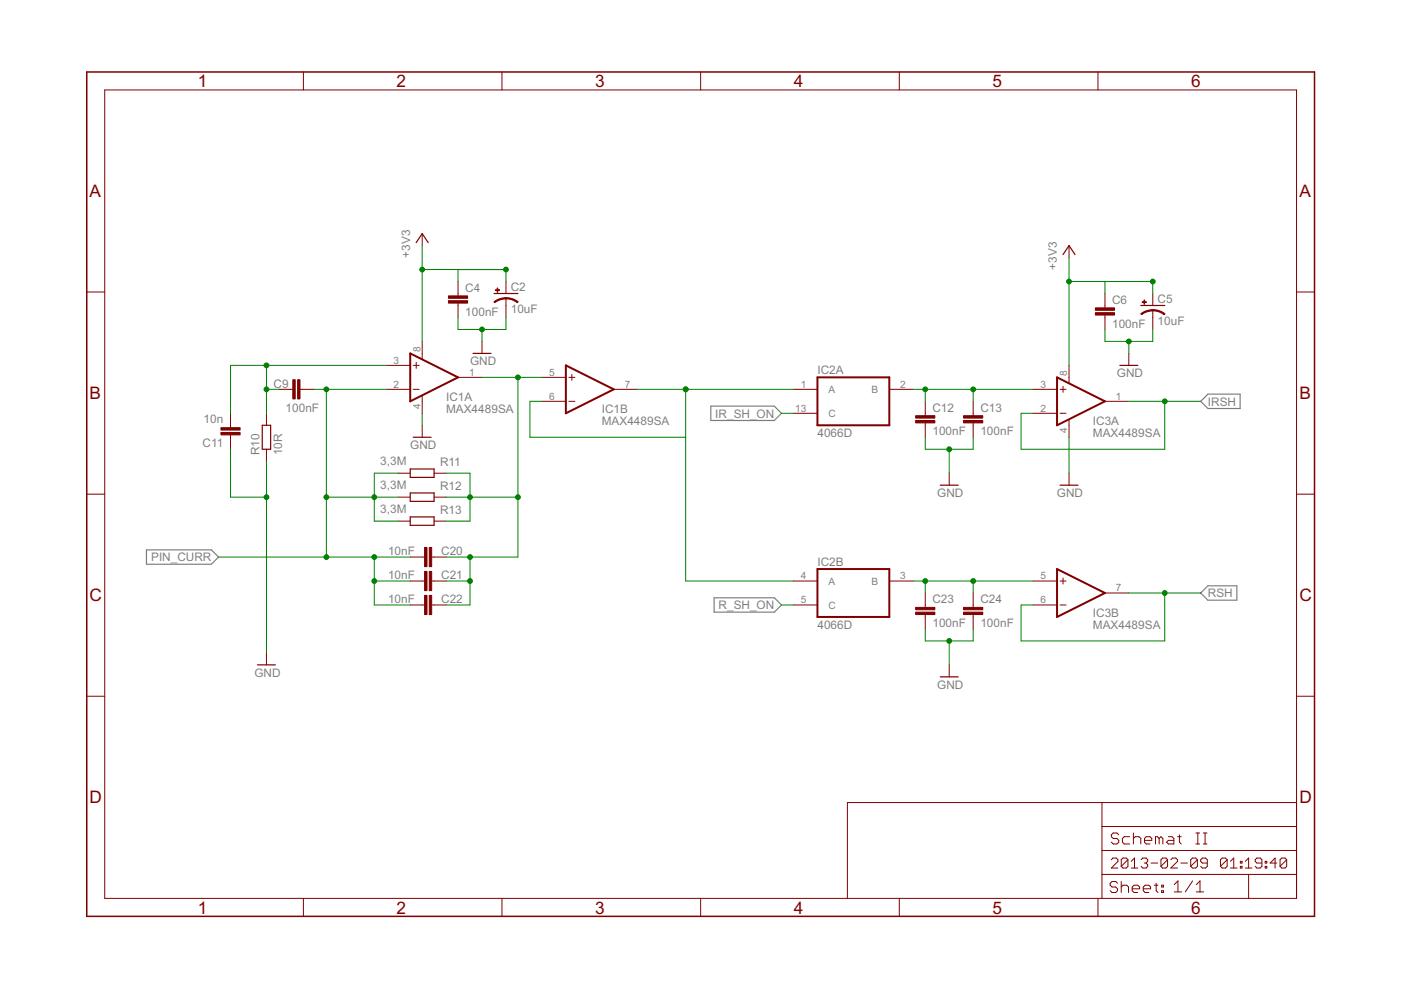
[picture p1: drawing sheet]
<svg xmlns="http://www.w3.org/2000/svg" width="297mm" height="210mm" viewBox="0 0 297 210" stroke-linecap="round" stroke-linejoin="round" font-family="sans-serif">
<g fill="#808080" stroke="#808080" stroke-width=".25">
<path d="M46.3 118.1l-1.5 1.5z"/>
<path d="M31.1 119.6h13.7z"/>
<path d="M44.8 116.6l1.5 1.5z"/>
<path d="M31.1 116.6h13.7z"/>
<path d="M31.1 116.6v3z"/>
<path d="M165.7 87.6l-1.5 1.6z"/>
<path d="M150.7 89.2h13.5z"/>
<path d="M164.2 86.1l1.5 1.5z"/>
<path d="M150.7 86.1h13.5z"/>
<path d="M150.7 86.1v3.1z"/>
<path d="M165.7 128.3l-1.5 1.5z"/>
<path d="M151.4 129.8h12.8z"/>
<path d="M164.2 126.7l1.5 1.6z"/>
<path d="M151.4 126.7h12.8z"/>
<path d="M151.4 126.7v3.1z"/>
<path d="M254.6 85.1l1.5-1.5z"/>
<path d="M256.1 83.6h6.8z"/>
<path d="M254.6 85.1l1.5 1.5z"/>
<path d="M256.1 86.6h6.8z"/>
<path d="M262.9 83.6v3z"/>
<path d="M254.6 125.7l1.5-1.5z"/>
<path d="M256.1 124.2h6.1z"/>
<path d="M254.6 125.7l1.5 1.6z"/>
<path d="M256.1 127.3h6.1z"/>
<path d="M262.2 124.2v3.1z"/>
</g>
<g fill="#800000" stroke="#800000" stroke-width=".21">
<path d="M274.9 185.4v5.1z"/>
<path d="M274.9 180.3v5.1z"/>
<path d="M274.9 175.2v5.1z"/>
<path d="M274.9 170.2v5z"/>
<path d="M179.7 170.2v20.3z"/>
<path d="M179.7 170.2h53.9z"/>
<path d="M233.6 170.2h41.3z"/>
<path d="M264.7 185.4v5.1z"/>
<path d="M264.7 185.4h10.2z"/>
<path d="M233.6 185.4h31.1z"/>
<path d="M233.6 185.4v5.1z"/>
<path d="M233.6 180.3v5.1z"/>
<path d="M233.6 180.3h41.3z"/>
<path d="M233.6 175.2v5.1z"/>
<path d="M233.6 175.2h41.3z"/>
<path d="M233.6 170.2v5z"/>
<path d="M236.8 176.6l.4 .4z"/>
<path d="M236 176.6h.8z"/>
<path d="M235.6 177l.4-.4z"/>
<path d="M235.6 177v.4z"/>
<path d="M235.6 177.4l.4 .4z"/>
<path d="M236 177.8h.8z"/>
<path d="M236.8 177.8l.4 .4z"/>
<path d="M237.2 178.2v.4z"/>
<path d="M236.8 178.9l.4-.3z"/>
<path d="M236 178.9h.8z"/>
<path d="M235.6 178.6l.4 .3z"/>
<path d="M238.4 177.4h1.1z"/>
<path d="M238.4 177.4l-.4 .4z"/>
<path d="M238 177.8v.8z"/>
<path d="M238 178.6l.4 .3z"/>
<path d="M238.4 178.9h1.1z"/>
<path d="M240.3 176.6v2.3z"/>
<path d="M240.3 177.8l.4-.4z"/>
<path d="M240.7 177.4h.8z"/>
<path d="M241.5 177.4l.4 .4z"/>
<path d="M241.9 177.8v1.1z"/>
<path d="M243 178.9h.8z"/>
<path d="M242.7 178.6l.3 .3z"/>
<path d="M242.7 177.8v.8z"/>
<path d="M242.7 177.8l.3-.4z"/>
<path d="M243 177.4h.8z"/>
<path d="M243.8 177.4l.4 .4z"/>
<path d="M244.2 177.8v.4z"/>
<path d="M242.7 178.2h1.5z"/>
<path d="M245 177.4v1.5z"/>
<path d="M245 177.4h.4z"/>
<path d="M245.4 177.4l.4 .4z"/>
<path d="M245.8 177.8v1.1z"/>
<path d="M245.8 177.8l.3-.4z"/>
<path d="M246.1 177.4l.4 .4z"/>
<path d="M246.5 177.8v1.1z"/>
<path d="M247.7 177.4h.8z"/>
<path d="M248.5 177.4l.4 .4z"/>
<path d="M248.9 177.8v1.1z"/>
<path d="M247.7 178.9h1.2z"/>
<path d="M247.3 178.6l.4 .3z"/>
<path d="M247.3 178.6l.4-.4z"/>
<path d="M247.7 178.2h1.2z"/>
<path d="M250.1 177v1.6z"/>
<path d="M250.1 178.6l.3 .3z"/>
<path d="M249.7 177.4h.7z"/>
<path d="M253.6 178.9h.7z"/>
<path d="M254 176.6v2.3z"/>
<path d="M253.6 176.6h.7z"/>
<path d="M255.1 178.9h.8z"/>
<path d="M255.5 176.6v2.3z"/>
<path d="M255.1 176.6h.8z"/>
<path d="M235.6 184h1.4z"/>
<path d="M237 182.6l-1.4 1.4z"/>
<path d="M237 182.3v.3z"/>
<path d="M236.7 181.9l.3 .4z"/>
<path d="M236 181.9h.7z"/>
<path d="M236 181.9l-.4 .4z"/>
<path d="M237.7 182.3v1.4z"/>
<path d="M237.7 182.3l.4-.4z"/>
<path d="M238.1 181.9h.7z"/>
<path d="M238.8 181.9l.3 .4z"/>
<path d="M239.1 182.3v1.4z"/>
<path d="M239.1 183.7l-.3 .3z"/>
<path d="M238.1 184h.7z"/>
<path d="M237.7 183.7l.4 .3z"/>
<path d="M237.7 183.7l1.4-1.4z"/>
<path d="M239.8 182.6l.7-.7z"/>
<path d="M240.5 181.9v2.1z"/>
<path d="M239.8 184h1.4z"/>
<path d="M241.9 182.3l.4-.4z"/>
<path d="M242.3 181.9h.7z"/>
<path d="M243 181.9l.3 .4z"/>
<path d="M243.3 182.3v.3z"/>
<path d="M243.3 182.6l-.3 .4z"/>
<path d="M242.6 183h.4z"/>
<path d="M243 183l.3 .3z"/>
<path d="M243.3 183.3v.4z"/>
<path d="M243.3 183.7l-.3 .3z"/>
<path d="M242.3 184h.7z"/>
<path d="M241.9 183.7l.4 .3z"/>
<path d="M244 183h1.4z"/>
<path d="M246.1 182.3v1.4z"/>
<path d="M246.5 181.9l-.4 .4z"/>
<path d="M246.5 181.9h.7z"/>
<path d="M247.2 181.9l.3 .4z"/>
<path d="M247.5 182.3v1.4z"/>
<path d="M247.5 183.7l-.3 .3z"/>
<path d="M246.5 184h.7z"/>
<path d="M246.1 183.7l.4 .3z"/>
<path d="M246.1 183.7l1.4-1.4z"/>
<path d="M248.2 184h1.5z"/>
<path d="M248.2 184l1.5-1.4z"/>
<path d="M249.7 182.3v.3z"/>
<path d="M249.3 181.9l.4 .4z"/>
<path d="M248.6 181.9h.7z"/>
<path d="M248.6 181.9l-.4 .4z"/>
<path d="M250.4 183h1.4z"/>
<path d="M252.5 182.3v1.4z"/>
<path d="M252.5 182.3l.3-.4z"/>
<path d="M252.8 181.9h.7z"/>
<path d="M253.5 181.9l.4 .4z"/>
<path d="M253.9 182.3v1.4z"/>
<path d="M253.9 183.7l-.4 .3z"/>
<path d="M252.8 184h.7z"/>
<path d="M252.5 183.7l.3 .3z"/>
<path d="M252.5 183.7l1.4-1.4z"/>
<path d="M254.6 183.7l.3 .3z"/>
<path d="M254.9 184h.7z"/>
<path d="M255.6 184l.4-.3z"/>
<path d="M256 182.3v1.4z"/>
<path d="M255.6 181.9l.4 .4z"/>
<path d="M254.9 181.9h.7z"/>
<path d="M254.9 181.9l-.3 .4z"/>
<path d="M254.6 182.3v.3z"/>
<path d="M254.6 182.6l.3 .4z"/>
<path d="M254.9 183h1.1z"/>
<path d="M258.8 182.3v1.4z"/>
<path d="M258.8 182.3l.3-.4z"/>
<path d="M259.1 181.9h.7z"/>
<path d="M259.8 181.9l.4 .4z"/>
<path d="M260.2 182.3v1.4z"/>
<path d="M260.2 183.7l-.4 .3z"/>
<path d="M259.1 184h.7z"/>
<path d="M258.8 183.7l.3 .3z"/>
<path d="M258.8 183.7l1.4-1.4z"/>
<path d="M260.9 182.6l.7-.7z"/>
<path d="M261.6 181.9v2.1z"/>
<path d="M260.9 184h1.4z"/>
<path d="M263 182.6h.3z"/>
<path d="M263.3 182.6v.4z"/>
<path d="M263 183h.3z"/>
<path d="M263 182.6v.4z"/>
<path d="M263 183.7h.3z"/>
<path d="M263.3 183.7v.3z"/>
<path d="M263 184h.3z"/>
<path d="M263 183.7v.3z"/>
<path d="M264 182.6l.7-.7z"/>
<path d="M264.7 181.9v2.1z"/>
<path d="M264 184h1.4z"/>
<path d="M266.1 183.7l.4 .3z"/>
<path d="M266.5 184h.7z"/>
<path d="M267.2 184l.3-.3z"/>
<path d="M267.5 182.3v1.4z"/>
<path d="M267.2 181.9l.3 .4z"/>
<path d="M266.5 181.9h.7z"/>
<path d="M266.5 181.9l-.4 .4z"/>
<path d="M266.1 182.3v.3z"/>
<path d="M266.1 182.6l.4 .4z"/>
<path d="M266.5 183h1z"/>
<path d="M268.2 182.6h.4z"/>
<path d="M268.6 182.6v.4z"/>
<path d="M268.2 183h.4z"/>
<path d="M268.2 182.6v.4z"/>
<path d="M268.2 183.7h.4z"/>
<path d="M268.6 183.7v.3z"/>
<path d="M268.2 184h.4z"/>
<path d="M268.2 183.7v.3z"/>
<path d="M270.3 181.9v2.1z"/>
<path d="M270.3 181.9l-1 1.1z"/>
<path d="M269.3 183h1.4z"/>
<path d="M271.4 182.3v1.4z"/>
<path d="M271.4 182.3l.4-.4z"/>
<path d="M271.8 181.9h.7z"/>
<path d="M272.5 181.9l.3 .4z"/>
<path d="M272.8 182.3v1.4z"/>
<path d="M272.8 183.7l-.3 .3z"/>
<path d="M271.8 184h.7z"/>
<path d="M271.4 183.7l.4 .3z"/>
<path d="M272.8 182.3l-1.4 1.4z"/>
<path d="M249 187.6l.7-.8z"/>
<path d="M249.7 186.8v2.3z"/>
<path d="M249 189.1h1.5z"/>
<path d="M252.9 186.8l-1.6 2.3z"/>
<path d="M253.6 187.6l.8-.8z"/>
<path d="M254.4 186.8v2.3z"/>
<path d="M253.6 189.1h1.6z"/>
<path d="M236.6 186.9l.3 .4z"/>
<path d="M235.8 186.9h.8z"/>
<path d="M235.4 187.3l.4-.4z"/>
<path d="M235.4 187.3v.4z"/>
<path d="M235.4 187.7l.4 .4z"/>
<path d="M235.8 188.1h.8z"/>
<path d="M236.6 188.1l.3 .3z"/>
<path d="M236.9 188.4v.4z"/>
<path d="M236.9 188.8l-.3 .4z"/>
<path d="M235.8 189.2h.8z"/>
<path d="M235.4 188.8l.4 .4z"/>
<path d="M237.7 186.9v2.3z"/>
<path d="M237.7 188.1l.4-.4z"/>
<path d="M238.1 187.7h.8z"/>
<path d="M238.9 187.7l.4 .4z"/>
<path d="M239.3 188.1v1.1z"/>
<path d="M240.5 189.2h.7z"/>
<path d="M240.1 188.8l.4 .4z"/>
<path d="M240.1 188.1v.7z"/>
<path d="M240.1 188.1l.4-.4z"/>
<path d="M240.5 187.7h.7z"/>
<path d="M241.2 187.7l.4 .4z"/>
<path d="M241.6 188.1v.3z"/>
<path d="M240.1 188.4h1.5z"/>
<path d="M242.8 189.2h.8z"/>
<path d="M242.4 188.8l.4 .4z"/>
<path d="M242.4 188.1v.7z"/>
<path d="M242.4 188.1l.4-.4z"/>
<path d="M242.8 187.7h.8z"/>
<path d="M243.6 187.7l.3 .4z"/>
<path d="M243.9 188.1v.3z"/>
<path d="M242.4 188.4h1.5z"/>
<path d="M245.1 187.3v1.5z"/>
<path d="M245.1 188.8l.4 .4z"/>
<path d="M244.7 187.7h.8z"/>
<path d="M246.3 187.7h.4z"/>
<path d="M246.7 187.7v.4z"/>
<path d="M246.3 188.1h.4z"/>
<path d="M246.3 187.7v.4z"/>
<path d="M246.3 188.8h.4z"/>
<path d="M246.7 188.8v.4z"/>
<path d="M246.3 189.2h.4z"/>
<path d="M246.3 188.8v.4z"/>
<path d="M22.2 19.1v171.4z"/>
<path d="M18.4 61.9h3.8z"/>
<path d="M18.4 104.8h3.8z"/>
<path d="M18.4 147.6h3.8z"/>
<path d="M22.2 190.5h252.7z"/>
<path d="M64.3 190.5v3.8z"/>
<path d="M106.4 190.5v3.8z"/>
<path d="M148.5 190.5v3.8z"/>
<path d="M190.7 190.5v3.8z"/>
<path d="M232.8 190.5v3.8z"/>
<path d="M274.9 19.1v171.4z"/>
<path d="M274.9 61.9h3.8z"/>
<path d="M274.9 104.8h3.8z"/>
<path d="M274.9 147.6h3.8z"/>
<path d="M22.2 19.1h252.7z"/>
<path d="M64.3 15.3v3.8z"/>
<path d="M106.4 15.3v3.8z"/>
<path d="M148.5 15.3v3.8z"/>
<path d="M190.7 15.3v3.8z"/>
<path d="M232.8 15.3v3.8z"/>
<path d="M81.9 82.5h5.1z"/>
<path d="M81.9 77.5h5.1z"/>
<path d="M97.1 80h5.1z"/>
<path d="M88.2 76.8v1.3z"/>
<path d="M87.6 77.5h1.3z"/>
<path d="M87.6 82.5h1.3z"/>
<path d="M89.5 74.9v1.2z"/>
<path d="M89.5 83.9v1.2z"/>
<path d="M89.5 72.4v2.5z"/>
<path d="M89.5 85.1v2.5z"/>
<path d="M114.9 85.1h5.1z"/>
<path d="M114.9 80h5.1z"/>
<path d="M130.1 82.5h5.1z"/>
<path d="M121.2 79.4v1.2z"/>
<path d="M120.6 80h1.3z"/>
<path d="M120.6 85.1h1.3z"/>
<path d="M89.5 49.5v2.6z"/>
<path d="M107.3 63.2v1.6z"/>
<path d="M107.3 59.7v2.5z"/>
<path d="M107.3 64.8v2.5z"/>
<path d="M97.1 59.7v2.5z"/>
<path d="M97.1 64.8v2.5z"/>
<path d="M97.1 62.2v.5z"/>
<path d="M97.1 64.3v.5z"/>
<path d="M56.5 87.6v2.6z"/>
<path d="M56.5 95.2v2.6z"/>
<path d="M92 100.3h2.6z"/>
<path d="M84.4 100.3h2.6z"/>
<path d="M92 105.4h2.6z"/>
<path d="M84.4 105.4h2.6z"/>
<path d="M92 110.5h2.6z"/>
<path d="M84.4 110.5h2.6z"/>
<path d="M87 118.1h2.5z"/>
<path d="M92 118.1h2.6z"/>
<path d="M89.5 118.1h.5z"/>
<path d="M91.5 118.1h.5z"/>
<path d="M87 123.2h2.5z"/>
<path d="M92 123.2h2.6z"/>
<path d="M89.5 123.2h.5z"/>
<path d="M91.5 123.2h.5z"/>
<path d="M48.9 92.7v2.5z"/>
<path d="M48.9 87.6v2.6z"/>
<path d="M48.9 92.2v.5z"/>
<path d="M48.9 90.2v.5z"/>
<path d="M168.2 82.5h5.1z"/>
<path d="M188.6 82.5h5z"/>
<path d="M168.2 87.6h5.1z"/>
<path d="M168.2 123.2h5.1z"/>
<path d="M188.6 123.2h5z"/>
<path d="M168.2 128.3h5.1z"/>
<path d="M206.3 85.1v2.5z"/>
<path d="M206.3 90.2v2.5z"/>
<path d="M206.3 87.6v.5z"/>
<path d="M206.3 89.7v.5z"/>
<path d="M206.3 125.7v2.6z"/>
<path d="M206.3 130.8v2.5z"/>
<path d="M206.3 128.3v.5z"/>
<path d="M206.3 130.3v.5z"/>
<path d="M219 87.6h5.1z"/>
<path d="M219 82.5h5.1z"/>
<path d="M234.3 85.1h5z"/>
<path d="M225.4 81.9v1.3z"/>
<path d="M224.7 82.5h1.3z"/>
<path d="M224.7 87.6h1.3z"/>
<path d="M226.7 80v1.2z"/>
<path d="M226.7 89v1.2z"/>
<path d="M226.7 77.5v2.5z"/>
<path d="M226.7 90.2v2.5z"/>
<path d="M219 128.3h5.1z"/>
<path d="M219 123.2h5.1z"/>
<path d="M234.3 125.7h5z"/>
<path d="M225.4 122.6v1.2z"/>
<path d="M224.7 123.2h1.3z"/>
<path d="M224.7 128.3h1.3z"/>
<path d="M226.7 52.1v2.5z"/>
<path d="M244.4 65.8v1.5z"/>
<path d="M244.4 62.2v2.6z"/>
<path d="M244.4 67.3v2.5z"/>
<path d="M234.3 62.2v2.6z"/>
<path d="M234.3 67.3v2.5z"/>
<path d="M234.3 64.8v.5z"/>
<path d="M234.3 66.8v.5z"/>
<path d="M64.1 82.5h2.6z"/>
<path d="M59 82.5h2.6z"/>
<path d="M63.6 82.5h.5z"/>
<path d="M61.6 82.5h.5z"/>
<path d="M196.2 85.1v2.5z"/>
<path d="M196.2 90.2v2.5z"/>
<path d="M196.2 87.6v.5z"/>
<path d="M196.2 89.7v.5z"/>
<path d="M196.2 125.7v2.6z"/>
<path d="M196.2 130.8v2.5z"/>
<path d="M196.2 128.3v.5z"/>
<path d="M196.2 130.3v.5z"/>
<path d="M201.3 141v2.5z"/>
<path d="M89.5 90.2v2.5z"/>
<path d="M56.5 138.4v2.6z"/>
<path d="M201.3 100.3v2.6z"/>
<path d="M226.7 100.3v2.6z"/>
<path d="M87 128.3h2.5z"/>
<path d="M92 128.3h2.6z"/>
<path d="M89.5 128.3h.5z"/>
<path d="M91.5 128.3h.5z"/>
<path d="M102.2 72.4v2.5z"/>
<path d="M239.3 74.9v2.6z"/>
<path d="M107.3 63.1l1.3 .2 1.3 .7-.2 .2-1.4-.7-1-.1z" fill-rule="evenodd"/>
<path d="M104.7 64l1.2-.7 1.4-.2v.3l-1.5 .3-.9 .5z" fill-rule="evenodd"/>
<path d="M244.4 65.7l1.4 .2 1.2 .6-.2 .2-1.4-.7-1-.1z" fill-rule="evenodd"/>
<path d="M241.9 66.5l1.2-.6 1.3-.2v.2l-1.5 .3-.9 .5z" fill-rule="evenodd"/>
</g>
<g fill="#800000" stroke="#800000" stroke-width=".32">
<path d="M18.4 15.3v179z"/>
<path d="M18.4 194.3h260.3z"/>
<path d="M278.7 15.3v179z"/>
<path d="M18.4 15.3h260.3z"/>
</g>
<g fill="#800000" stroke="#800000" stroke-width=".42">
<path d="M87 74.9l10.1 5.1z"/>
<path d="M87 74.9v10.2z"/>
<path d="M87 85.1l10.1-5.1z"/>
<path d="M120 77.5l10.1 5z"/>
<path d="M120 77.5v10.1z"/>
<path d="M120 87.6l10.1-5.1z"/>
<path d="M173.3 90.2h15.3z"/>
<path d="M188.6 80v10.2z"/>
<path d="M173.3 80h15.3z"/>
<path d="M173.3 80v10.2z"/>
<path d="M173.3 130.8h15.3z"/>
<path d="M188.6 120.6v10.2z"/>
<path d="M173.3 120.6h15.3z"/>
<path d="M173.3 120.6v10.2z"/>
<path d="M224.1 80l10.2 5.1z"/>
<path d="M224.1 80v10.2z"/>
<path d="M224.1 90.2l10.2-5.1z"/>
<path d="M224.1 120.6l10.2 5.1z"/>
<path d="M224.1 120.6v10.2z"/>
<path d="M224.1 130.8l10.2-5.1z"/>
</g>
<g fill="#800000" stroke="#800000" stroke-width=".25">
<path d="M89.5 49.5l1.3 1.9z"/>
<path d="M89.5 49.5l-1.3 1.9z"/>
<path d="M104.7 62.2h5.1z"/>
<path d="M57.4 90.2v5z"/>
<path d="M55.6 90.2v5z"/>
<path d="M55.6 90.2h1.8z"/>
<path d="M55.6 95.2h1.8z"/>
<path d="M87 101.2h5z"/>
<path d="M87 99.4h5z"/>
<path d="M92 99.4v1.8z"/>
<path d="M87 99.4v1.8z"/>
<path d="M87 106.3h5z"/>
<path d="M87 104.5h5z"/>
<path d="M92 104.5v1.8z"/>
<path d="M87 104.5v1.8z"/>
<path d="M87 111.4h5z"/>
<path d="M87 109.6h5z"/>
<path d="M92 109.6v1.8z"/>
<path d="M87 109.6v1.8z"/>
<path d="M226.7 52.1l1.2 1.9z"/>
<path d="M226.7 52.1l-1.3 1.9z"/>
<path d="M241.9 64.8h5.1z"/>
<path d="M199.3 143.5h3.9z"/>
<path d="M87.6 92.7h3.8z"/>
<path d="M54.6 141h3.8z"/>
<path d="M199.3 102.9h3.9z"/>
<path d="M224.7 102.9h3.9z"/>
<path d="M100.3 74.9h3.8z"/>
<path d="M237.4 77.5h3.8z"/>
</g>
<g fill="#800000" stroke="#800000" stroke-width=".21">
<path d="M105 61.4h.9v.2h-.9z"/>
<path d="M105.4 61.1h.1v.9h-.1z"/>
<path d="M95.1 63.8h4v.5h-4z"/>
<path d="M95.1 62.7h4v.5h-4z"/>
<path d="M91 116.1h.5v4h-.5z"/>
<path d="M90 116.1h.5v4h-.5z"/>
<path d="M91 121.2h.5v4h-.5z"/>
<path d="M90 121.2h.5v4h-.5z"/>
<path d="M46.8 90.7h4.1v.5h-4.1z"/>
<path d="M46.8 91.7h4.1v.5h-4.1z"/>
<path d="M204.3 89.2h4.1v.5h-4.1z"/>
<path d="M204.3 88.1h4.1v.5h-4.1z"/>
<path d="M204.3 129.8h4.1v.5h-4.1z"/>
<path d="M204.3 128.8h4.1v.5h-4.1z"/>
<path d="M242.2 64h.9v.1h-.9z"/>
<path d="M242.5 63.6h.2v.9h-.2z"/>
<path d="M232.2 66.3h4.1v.5h-4.1z"/>
<path d="M232.2 65.3h4.1v.5h-4.1z"/>
<path d="M62.1 80.5h.5v4.1h-.5z"/>
<path d="M63.1 80.5h.5v4.1h-.5z"/>
<path d="M194.1 89.2h4.1v.5h-4.1z"/>
<path d="M194.1 88.1h4.1v.5h-4.1z"/>
<path d="M194.1 129.8h4.1v.5h-4.1z"/>
<path d="M194.1 128.8h4.1v.5h-4.1z"/>
<path d="M91 126.2h.5v4.1h-.5z"/>
<path d="M90 126.2h.5v4.1h-.5z"/>
</g>
<g fill="#008000" stroke="#008000" stroke-width=".21">
<path d="M89.5 52.1v5z"/>
<path d="M107.3 57.1v2.6z"/>
<path d="M97.1 57.1v2.6z"/>
<path d="M97.1 57.1h10.2z"/>
<path d="M89.5 57.1h17.8z"/>
<path d="M89.5 57.1v15.3z"/>
<path d="M226.7 54.6v5.1z"/>
<path d="M244.4 59.7v2.5z"/>
<path d="M234.3 59.7v2.5z"/>
<path d="M234.3 59.7h10.1z"/>
<path d="M226.7 59.7h17.7z"/>
<path d="M226.7 59.7v17.8z"/>
<path d="M79.4 118.1h7.6z"/>
<path d="M79.4 123.2h7.6z"/>
<path d="M79.4 118.1v5.1z"/>
<path d="M79.4 110.5h5z"/>
<path d="M79.4 100.3h5z"/>
<path d="M79.4 100.3v5.1z"/>
<path d="M79.4 105.4v5.1z"/>
<path d="M79.4 105.4h5z"/>
<path d="M69.2 105.4h10.2z"/>
<path d="M69.2 82.5h12.7z"/>
<path d="M69.2 82.5v22.9z"/>
<path d="M69.2 118.1h10.2z"/>
<path d="M69.2 105.4v12.7z"/>
<path d="M46.3 118.1h22.9z"/>
<path d="M79.4 128.3h7.6z"/>
<path d="M79.4 123.2v5.1z"/>
<path d="M66.7 82.5h2.5z"/>
<path d="M165.7 87.6h2.5z"/>
<path d="M165.7 128.3h2.5z"/>
<path d="M193.6 123.2h2.6z"/>
<path d="M196.2 123.2h10.1z"/>
<path d="M206.3 123.2v2.5z"/>
<path d="M206.3 123.2h12.7z"/>
<path d="M196.2 123.2v2.5z"/>
<path d="M193.6 82.5h2.6z"/>
<path d="M196.2 82.5h10.1z"/>
<path d="M206.3 82.5v2.6z"/>
<path d="M206.3 82.5h12.7z"/>
<path d="M196.2 82.5v2.6z"/>
<path d="M216.5 87.6v7.6z"/>
<path d="M216.5 95.2h30.5z"/>
<path d="M247 85.1v10.1z"/>
<path d="M247 85.1h7.6z"/>
<path d="M216.5 87.6h2.5z"/>
<path d="M239.3 85.1h7.7z"/>
<path d="M216.5 128.3v7.6z"/>
<path d="M216.5 135.9h30.5z"/>
<path d="M247 125.7v10.2z"/>
<path d="M247 125.7h7.6z"/>
<path d="M216.5 128.3h2.5z"/>
<path d="M239.3 125.7h7.7z"/>
<path d="M135.2 82.5h10.2z"/>
<path d="M112.4 85.1h2.5z"/>
<path d="M112.4 85.1v7.6z"/>
<path d="M112.4 92.7h33z"/>
<path d="M145.4 82.5h22.8z"/>
<path d="M145.4 82.5v10.2z"/>
<path d="M145.4 92.7v30.5z"/>
<path d="M145.4 123.2h22.8z"/>
<path d="M89.5 87.6v2.6z"/>
<path d="M226.7 92.7v7.6z"/>
<path d="M97.1 67.3v2.5z"/>
<path d="M97.1 69.8h5.1z"/>
<path d="M102.2 69.8v2.6z"/>
<path d="M107.3 67.3v2.5z"/>
<path d="M102.2 69.8h5.1z"/>
<path d="M56.5 97.8v7.6z"/>
<path d="M56.5 105.4v33z"/>
<path d="M48.9 95.2v10.2z"/>
<path d="M48.9 105.4h7.6z"/>
<path d="M234.3 69.8v2.6z"/>
<path d="M234.3 72.4h5z"/>
<path d="M239.3 72.4v2.5z"/>
<path d="M244.4 69.8v2.6z"/>
<path d="M239.3 72.4h5.1z"/>
<path d="M206.3 92.7v2.5z"/>
<path d="M196.2 92.7v2.5z"/>
<path d="M196.2 95.2h5.1z"/>
<path d="M201.3 95.2h5z"/>
<path d="M201.3 95.2v5.1z"/>
<path d="M196.2 133.3v2.6z"/>
<path d="M206.3 133.3v2.6z"/>
<path d="M196.2 135.9h5.1z"/>
<path d="M201.3 135.9h5z"/>
<path d="M201.3 135.9v5.1z"/>
<path d="M94.6 128.3h5.1z"/>
<path d="M102.2 80h7.6z"/>
<path d="M109.8 80v25.4z"/>
<path d="M94.6 110.5h5.1z"/>
<path d="M94.6 100.3h5.1z"/>
<path d="M99.7 100.3v5.1z"/>
<path d="M94.6 105.4h5.1z"/>
<path d="M99.7 105.4v5.1z"/>
<path d="M99.7 105.4h10.1z"/>
<path d="M109.8 105.4v12.7z"/>
<path d="M94.6 118.1h5.1z"/>
<path d="M99.7 118.1h10.1z"/>
<path d="M99.7 118.1v5.1z"/>
<path d="M94.6 123.2h5.1z"/>
<path d="M109.8 80h5.1z"/>
<path d="M99.7 123.2v5.1z"/>
<path d="M56.5 77.5h25.4z"/>
<path d="M56.5 77.5v5z"/>
<path d="M56.5 82.5v5.1z"/>
<path d="M48.9 77.5v10.1z"/>
<path d="M48.9 77.5h7.6z"/>
<path d="M56.5 82.5h2.5z"/>
<circle cx="107.3" cy="57.1" r=".51"/>
<circle cx="89.5" cy="57.1" r=".51"/>
<circle cx="244.4" cy="59.7" r=".51"/>
<circle cx="226.7" cy="59.7" r=".51"/>
<circle cx="79.4" cy="118.1" r=".51"/>
<circle cx="79.4" cy="105.4" r=".51"/>
<circle cx="69.2" cy="105.4" r=".51"/>
<circle cx="69.2" cy="118.1" r=".51"/>
<circle cx="79.4" cy="123.2" r=".51"/>
<circle cx="69.2" cy="82.5" r=".51"/>
<circle cx="206.3" cy="123.2" r=".51"/>
<circle cx="196.2" cy="123.2" r=".51"/>
<circle cx="206.3" cy="82.5" r=".51"/>
<circle cx="196.2" cy="82.5" r=".51"/>
<circle cx="247" cy="85.1" r=".51"/>
<circle cx="247" cy="125.7" r=".51"/>
<circle cx="145.4" cy="82.5" r=".51"/>
<circle cx="102.2" cy="69.8" r=".51"/>
<circle cx="56.5" cy="105.4" r=".51"/>
<circle cx="239.3" cy="72.4" r=".51"/>
<circle cx="201.3" cy="95.2" r=".51"/>
<circle cx="201.3" cy="135.9" r=".51"/>
<circle cx="109.8" cy="80" r=".51"/>
<circle cx="99.7" cy="105.4" r=".51"/>
<circle cx="109.8" cy="105.4" r=".51"/>
<circle cx="99.7" cy="118.1" r=".51"/>
<circle cx="99.7" cy="123.2" r=".51"/>
<circle cx="56.5" cy="77.5" r=".51"/>
<circle cx="56.5" cy="82.5" r=".51"/>
</g>
<g font-size="4.1" fill="#800000">
<text x="42" y="18.5">1</text>
<text x="84.1" y="18.5">2</text>
<text x="126.2" y="18.5">3</text>
<text x="168.3" y="18.5">4</text>
<text x="210.4" y="18.5">5</text>
<text x="252.5" y="18.5">6</text>
<text x="19" y="41.8">A</text>
<text x="275.5" y="41.8">A</text>
<text x="19" y="84.7">B</text>
<text x="275.5" y="84.7">B</text>
<text x="19" y="127.5">C</text>
<text x="275.5" y="127.5">C</text>
<text x="19" y="170.4">D</text>
<text x="275.5" y="170.4">D</text>
<text x="42" y="193.7">1</text>
<text x="84.1" y="193.7">2</text>
<text x="126.2" y="193.7">3</text>
<text x="168.3" y="193.7">4</text>
<text x="210.4" y="193.7">5</text>
<text x="252.5" y="193.7">6</text>
</g>
<g font-size="2.8" fill="#808080">
<text x="87" y="54.6" transform="rotate(-90 87 54.6)">+3V3</text>
<text x="224.1" y="57.2" transform="rotate(-90 224.1 57.2)">+3V3</text>
<text x="98.6" y="61.9">C4</text>
<text x="108.3" y="61.6">C2</text>
<text x="235.8" y="64.4">C6</text>
<text x="245.4" y="64.1">C5</text>
<text x="98.6" y="66.9">100nF</text>
<text x="108.3" y="66.4">10uF</text>
<text x="235.8" y="69.5">100nF</text>
<text x="245.4" y="69">10uF</text>
<text x="99.7" y="77.5">GND</text>
<text x="58" y="82.2">C9</text>
<text x="173.3" y="79.4">IC2A</text>
<text x="236.8" y="80">GND</text>
<text x="43.2" y="89.8">10n</text>
<text x="60.6" y="87.3">100nF</text>
<text x="94.6" y="87.6">MAX4489SA</text>
<text x="94.6" y="85.1">IC1A</text>
<text x="127.6" y="87.6">IC1B</text>
<text x="151.7" y="88.5">IR_SH_ON</text>
<text x="197.7" y="87.3">C12</text>
<text x="207.9" y="87.3">C13</text>
<text x="256.1" y="86">IRSH</text>
<text x="42.9" y="94.9">C11</text>
<text x="87" y="95.2">GND</text>
<text x="127.6" y="90.2">MAX4489SA</text>
<text x="173.3" y="92.7">4066D</text>
<text x="197.7" y="92.3">100nF</text>
<text x="207.9" y="92.3">100nF</text>
<text x="231.7" y="92.7">MAX4489SA</text>
<text x="231.7" y="90.2">IC3A</text>
<text x="55" y="96.5" transform="rotate(-90 55 96.5)">R10</text>
<text x="59.8" y="96.5" transform="rotate(-90 59.8 96.5)">10R</text>
<text x="80.6" y="98.6">3,3M</text>
<text x="93.3" y="98.8">R11</text>
<text x="80.6" y="103.6">3,3M</text>
<text x="93.3" y="103.9">R12</text>
<text x="198.7" y="105.4">GND</text>
<text x="224.1" y="105.4">GND</text>
<text x="80.6" y="108.7">3,3M</text>
<text x="93.3" y="109">R13</text>
<text x="32" y="119">PIN_CURR</text>
<text x="82.3" y="117.7">10nF</text>
<text x="93.5" y="117.7">C20</text>
<text x="82.3" y="122.8">10nF</text>
<text x="93.5" y="122.8">C21</text>
<text x="173.3" y="120">IC2B</text>
<text x="82.3" y="127.9">10nF</text>
<text x="93.5" y="127.9">C22</text>
<text x="152.4" y="129.2">R_SH_ON</text>
<text x="197.7" y="127.9">C23</text>
<text x="207.9" y="127.9">C24</text>
<text x="231.7" y="130.8">IC3B</text>
<text x="256.1" y="126.6">RSH</text>
<text x="173.3" y="133.3">4066D</text>
<text x="197.7" y="133">100nF</text>
<text x="207.9" y="133">100nF</text>
<text x="231.7" y="133.3">MAX4489SA</text>
<text x="53.9" y="143.5">GND</text>
<text x="198.7" y="146">GND</text>
</g>
<g font-size="2.4" fill="#808080">
<text x="83.4" y="77.1">3</text>
<text x="89.1" y="74.6" transform="rotate(-90 89.1 74.6)">8</text>
<text x="83.4" y="82.2">2</text>
<text x="99.5" y="79.7">1</text>
<text x="116.5" y="79.7">5</text>
<text x="132.5" y="82.2">7</text>
<text x="169.8" y="82.2">1</text>
<text x="175.6" y="83.3">A</text>
<text x="184.8" y="83.3">B</text>
<text x="190.9" y="82.2">2</text>
<text x="220.6" y="82.2">3</text>
<text x="226.3" y="79.7" transform="rotate(-90 226.3 79.7)">8</text>
<text x="89.1" y="86.6" transform="rotate(-90 89.1 86.6)">4</text>
<text x="116.5" y="84.7">6</text>
<text x="168.6" y="87.3">13</text>
<text x="175.6" y="88.4">C</text>
<text x="220.6" y="87.3">2</text>
<text x="236.6" y="84.7">1</text>
<text x="226.3" y="91.7" transform="rotate(-90 226.3 91.7)">4</text>
<text x="169.8" y="122.8">4</text>
<text x="175.6" y="123.9">A</text>
<text x="184.8" y="123.9">B</text>
<text x="190.9" y="122.8">3</text>
<text x="220.6" y="122.8">5</text>
<text x="236.6" y="125.4">7</text>
<text x="169.8" y="127.9">5</text>
<text x="175.6" y="129">C</text>
<text x="220.6" y="127.9">6</text>
</g>
</svg>
